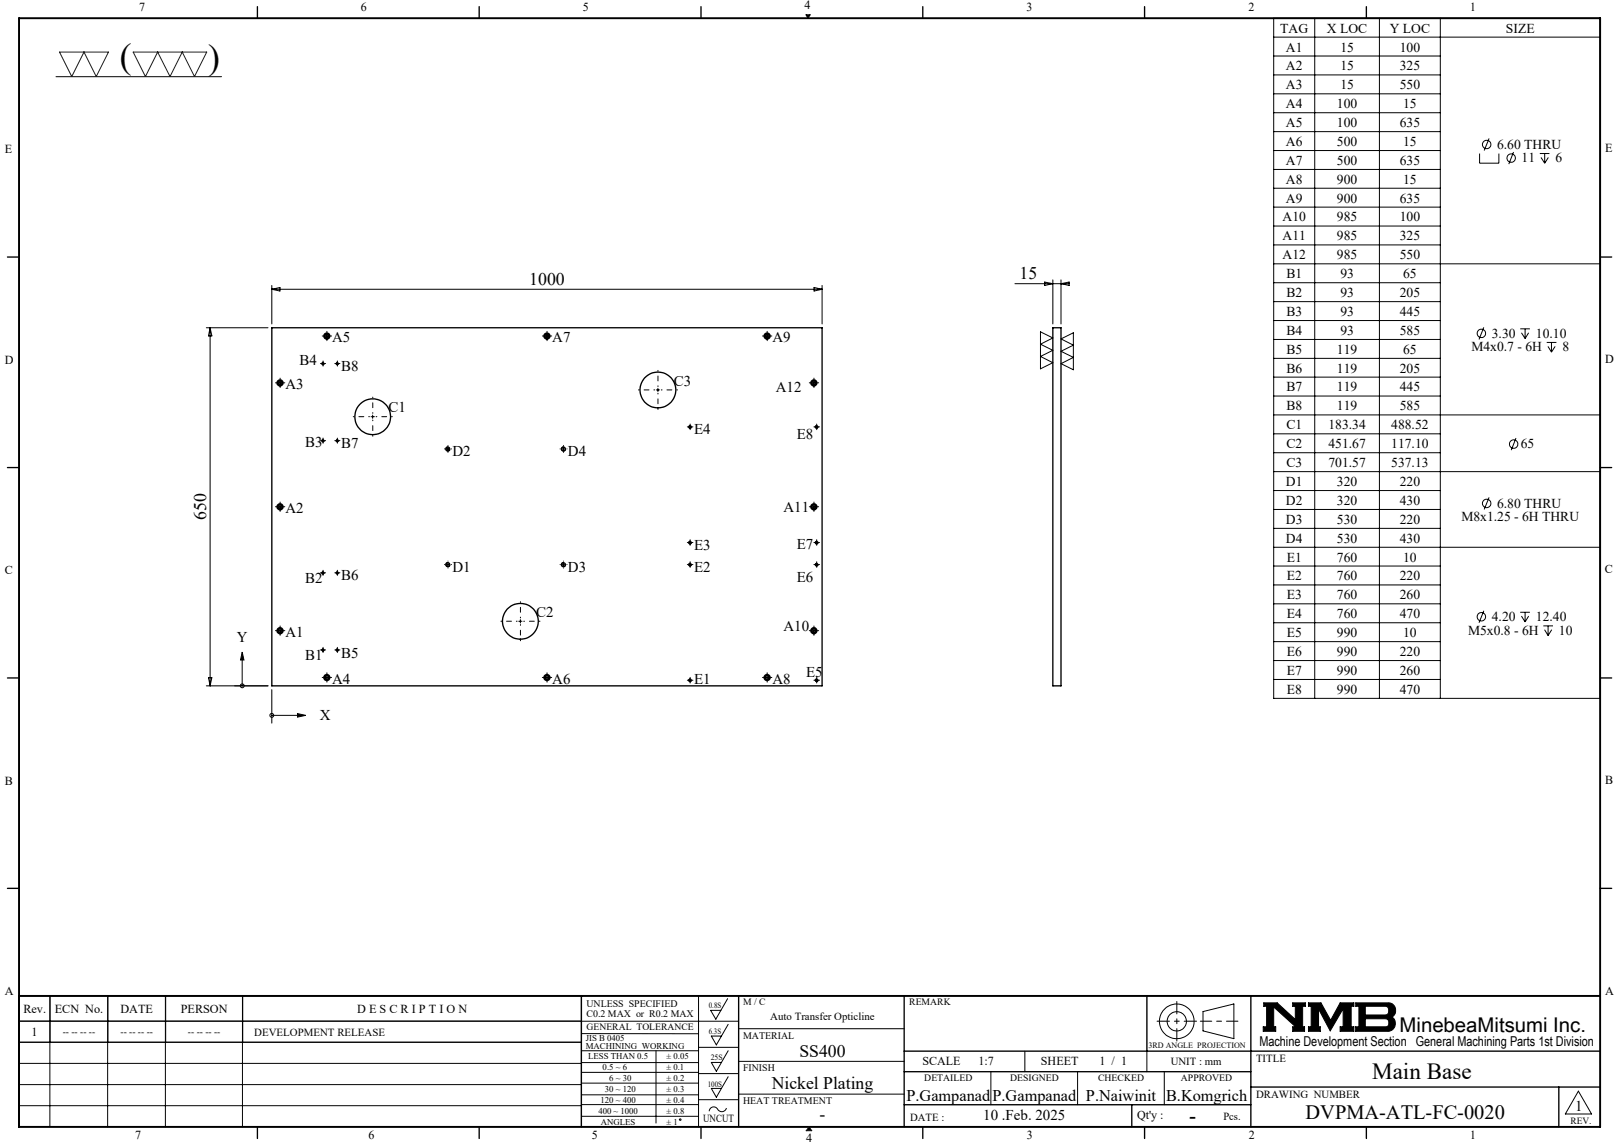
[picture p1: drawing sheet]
<svg xmlns="http://www.w3.org/2000/svg" width="420mm" height="297mm" viewBox="0 0 420 297" stroke-linecap="round" stroke-linejoin="round" font-family="sans-serif">
<g fill="none" stroke="#000" stroke-width=".26">
<path d="M14.5 19.9h43M209.2 3.8h1.1l-.6 .9zM330.6 4.7h84.8v176.4h-84.8zM330.6 14.5h43.3M330.6 19.4h43.3M330.6 9.6h84.8M341.3 4.7v176.4M358.1 4.7v176.4M373.9 4.7v176.4M330.6 24.3h43.3M330.6 29.2h43.3M330.6 34.1h43.3"/>
<path d="M330.6 39h43.3M384.1 39.8v2.5h5v-2.5M386.5 35.9l-1.2 3.1M392.9 39.4l-1.2 3.2M399.7 39.8h2.5M401 39.8v2.5M330.6 44h43.3M330.6 48.8h43.3M330.6 53.7h43.3M330.6 58.6h43.3M400 40.8l1 1.5M401.9 40.8l-.9 1.5"/>
<path d="M70.6 74v10M70.6 75h142.8M70.6 75l2.1-.4v.9zM211.3 74.6l2.1 .4-2.1 .5zM213.4 74v10M263.5 73.6h14M271.2 73.2l2.1 .4-2.1 .4zM273.3 72.6v11.4M275.4 72.6v11.4M275.4 73.6l2.1-.4v.8zM330.6 63.5h43.3M330.6 68.4h84.8"/>
<path d="M330.6 73.3h43.3M330.6 78.2h43.3M53.6 85h16M54.5 85v92.9M54.5 85l.5 2.1h-.9zM72.3 99.3h.8M72.7 98.9v.9M83.4 94.3h.9M83.9 93.9v.9M83.9 94a.28 .28 0 0 0-.3 .2 .28 .28 0 0 0 .1 .4 .28 .28 0 0 0 .4-.2M84.4 87.2h.9M84.8 86.7v.9"/>
<path d="M87.1 94.3h.9M87.6 93.9v.9M87.6 94a.3 .3 0 0 0-.3 .3 .3 .3 0 0 0 .2 .3 .3 .3 0 0 0 .3-.2M141.6 87.2h.8M142 86.7v.9M198.7 87.2h.9M199.1 86.7v.9M210.9 99.3h.8M211.3 98.9v.9M270.1 86.1l3.2 1.6-3.2 1.6 3.2 1.6-3.2 1.6 3.2 1.6-3.2 1.6zM275.4 87.9l3.2-1.6v9.6l-3.2-1.6 3.2-1.6-3.2-1.6 3.2-1.6zM330.6 83.1h43.3"/>
<path d="M330.6 88h43.3M330.6 93h43.3M330.6 97.8h43.3M385.2 84.9l-1.3 3.1M394.6 85.3h2.5M394.9 86.3l1 1.5M395.9 85.3v2.5M396.8 86.3l-.9 1.5M401.5 88.8h2.5M401.8 89.8l.9 1.5M402.7 88.8v2.5M403.7 89.8l-1 1.5"/>
<path d="M83.4 114.3h.9M83.9 113.9v.9M83.9 114a.28 .28 0 0 0-.3 .2 .28 .28 0 0 0 .1 .4 .28 .28 0 0 0 .4-.2M87.1 114.3h.9M87.6 113.9v.9M87.6 114a.3 .3 0 0 0-.3 .3 .3 .3 0 0 0 .2 .3 .3 .3 0 0 0 .3-.2M96.3 108.1h.9M96.7 107.7v.8M115.9 116.4h.8M116.3 116v.9M116.4 115.9a.57 .57 0 0 0-.7 .4 .57 .57 0 0 0 .4 .7 .57 .57 0 0 0 .7-.4M145.8 116.4h.9"/>
<path d="M146.3 116v.9M146.4 115.9a.58 .58 0 0 0-.7 .4 .58 .58 0 0 0 .4 .7 .58 .58 0 0 0 .7-.4M170.4 101.1h.8M170.8 100.7v.9M178.7 110.7h.9M179.1 110.3v.9M179.2 110.4a.35 .35 0 0 0-.4 .3 .35 .35 0 0 0 .2 .4 .35 .35 0 0 0 .5-.3M211.6 110.7h.8M212 110.3v.9M212.1 110.4a.35 .35 0 0 0-.4 .3 .35 .35 0 0 0 .2 .4 .35 .35 0 0 0 .4-.3M330.6 102.7h43.3M330.6 107.6h84.8"/>
<path d="M330.6 112.5h43.3M330.6 117.4h43.3M393.5 113.6l-1.2 3.2M72.3 131.5h.8M72.7 131v.9M210.9 131.5h.8M211.3 131v.9M330.6 122.3h84.8M330.6 127.2h43.3M330.6 132.1h43.3M330.6 137.1h43.3M386.5 129l-1.2 3.1"/>
<path d="M83.4 148.6h.9M83.9 148.2v.8M83.9 148.3a.28 .28 0 0 0-.3 .2 .28 .28 0 0 0 .1 .4 .28 .28 0 0 0 .4-.2M87.1 148.6h.9M87.6 148.2v.8M87.6 148.3a.29 .29 0 0 0-.3 .3 .29 .29 0 0 0 .2 .3 .29 .29 0 0 0 .3-.2M115.9 146.5h.8M116.3 146v.9M116.4 145.9a.57 .57 0 0 0-.7 .4 .57 .57 0 0 0 .4 .7 .57 .57 0 0 0 .7-.4M145.8 146.5h.9M146.3 146v.9M146.4 145.9a.58 .58 0 0 0-.7 .4 .58 .58 0 0 0 .4 .7 .58 .58 0 0 0 .7-.4"/>
<path d="M178.7 146.5h.9M178.7 140.8h.9M179.1 140.3v.9M179.1 146v.9M179.2 146.1a.36 .36 0 0 0-.4 .3 .36 .36 0 0 0 .2 .4 .36 .36 0 0 0 .5-.3M179.2 140.4a.36 .36 0 0 0-.4 .3 .36 .36 0 0 0 .2 .4 .36 .36 0 0 0 .5-.3M211.6 146.5h.8M211.6 140.8h.8M212 140.3v.9M212 146v.9M212.1 146.1a.36 .36 0 0 0-.5 .3 .36 .36 0 0 0 .3 .4 .36 .36 0 0 0 .4-.3M212.1 140.4a.36 .36 0 0 0-.5 .3 .36 .36 0 0 0 .3 .4 .36 .36 0 0 0 .4-.3"/>
<path d="M330.6 142h84.8M330.6 146.8h43.3M330.6 151.7h43.3M330.6 156.6h43.3M385.2 158.4l-1.3 3.1M394.6 158.8h2.5M394.9 159.8l1 1.5M395.9 158.8v2.5M396.8 159.8l-.9 1.5M53.6 177.9h16M54.1 175.8h.9l-.5 2.1zM62.9 169.1l.4 2.1h-.9z"/>
<path d="M62.9 171.2v6.7M70.6 178.9v8.7M72.3 163.6h.8M72.7 163.2v.8M83.4 168.6h.9M83.9 168.2v.8M83.9 168.3a.28 .28 0 0 0-.3 .2 .28 .28 0 0 0 .2 .4 .28 .28 0 0 0 .3-.2M84.4 175.8h.9M84.8 175.3v.9M87.1 168.6h.9M87.6 168.2v.8M87.6 168.3a.29 .29 0 0 0-.3 .3 .29 .29 0 0 0 .2 .3 .29 .29 0 0 0 .3-.2"/>
<path d="M134.7 161.1h.8M135.1 160.7v.9M141.6 175.8h.8M142 175.3v.9M178.7 176.5h.9M179.1 176v.9M179.2 176.1a.36 .36 0 0 0-.4 .2 .36 .36 0 0 0 .2 .5 .36 .36 0 0 0 .5-.2M198.7 175.8h.9M199.1 175.3v.9M210.9 163.6h.8M211.3 163.2v.8M211.6 176.5h.8"/>
<path d="M212 176v.9M212.1 176.1a.36 .36 0 0 0-.5 .2 .36 .36 0 0 0 .3 .5 .36 .36 0 0 0 .4-.2M330.6 161.5h43.3M330.6 166.4h43.3M330.6 171.3h43.3M330.6 176.2h43.3M400.6 162.3h2.5M400.9 163.3l.9 1.5M401.8 162.3v2.5M402.8 163.3l-1 1.5M70.6 185.6h6.6M77.2 185.1l2.1 .5-2.1 .4z"/>
<path d="M13 258.3l-.1 34M27.9 258.3v34M28 258.3v12M42.9 258.3v34M43 258.3v12M62.9 258.3v34M63 258.3v12M181.3 258.3v34M188.9 259l-3.1 5.4-1.3-2.3h2.6M4.9 264.9h186.8M4.9 275.8h146M5 270.3v-12h146l-.1 34"/>
<path d="M5 264.9h146M150.9 278.2h30.4M150.9 275.6h30.4M150.9 272.6h30.4M150.9 268.1h30.4M151 270.3l-146.1 .1M170.3 272.6v18.7M181.3 271.7h10.4M181.3 278.5h10.4M189 272.6l-3.1 5.3-1.3-2.3h2.7M189 279.3l-3.1 5.3-1.3-2.3h2.7M189 265.7l-3.1 5.3-1.3-2.3h2.7"/>
<path d="M191.7 266.8h43M191.7 275.3h43M257.2 278v8.6M266 272.7v5.3M279.7 278v8.6M297.7 272.7v5.3M302.2 278v8.6M312.3 262.4l8-2v9l-8-2zM328 260.1h3.5l4.7 4.3v-3.4h-.6v-.9h3.2v.9h-.7v5.3h.5v1.2h-3v-1.2h.7l-5.7-5.1v5.1h.6v1.2h-3.3v-1.2h.9v-5.3h-.8zM339.7 260.1h3.2l2.5 4.6 2.5-4.6h3.5v.9h-.7v5.3h.7v1.2h-3.5v-1.2h.8v-4.6l-3.4 5.7-3-5.7v4.6h.4v1.2h-3v-1.2h.7v-5.3h-.7zM351.9 260.1h8.4a1.97 1.97 0 0 1 1.9 1.5 1.97 1.97 0 0 1-.9 2.2 2.03 2.03 0 0 1 .8 2.2 2.03 2.03 0 0 1-1.8 1.5h-8.4v-1.2h.8v-5.3h-.8zM354.4 261h5.4l.6 .5v1.2l-.4 .5-.3 .1h-5.3z"/>
<path d="M354.4 264.3h5.4l.6 .4 .1 1-.2 .4-.4 .2h-5.5zM4.9 281.3h146M4.9 286.8h146M150.9 280.9h30.4M150.9 286.5h30.4M150.9 284h30.4M150.9 289.6h30.4M181.3 285.3h10.4M188.6 287.4a1.29 1.29 0 0 1-1.2 1 1.29 1.29 0 0 1-1.3-.9 1.14 1.14 0 0 0-1.3-.3 1.14 1.14 0 0 0-.7 1.1M191.7 283.8h43M210 292.3l.7 1M409.7 283l3.4 6h-6.8z"/>
<circle cx="385.9" cy="37.5" r="1.09"/>
<circle cx="392.3" cy="41" r="1.1"/>
<circle cx="384.5" cy="86.5" r="1.09"/>
<circle cx="392.9" cy="115.2" r="1.1"/>
<circle cx="385.9" cy="130.6" r="1.09"/>
<circle cx="384.5" cy="160" r="1.09"/>
<circle cx="62.9" cy="177.9" r=".5"/>
<circle cx="70.5" cy="185.6" r=".5"/>
<circle cx="305.5" cy="264.9" r="2.51"/>
<circle cx="305.5" cy="264.9" r="4.5"/>
<circle cx="176.6" cy="290.4" r=".2"/>
</g>
<path d="M311.6 264.9h9.7" fill="none" stroke="#000" stroke-width=".26" stroke-dasharray="15.2 1.3 1.3 1.3" stroke-dashoffset="12.3"/>
<path d="M305.5 259.8v10.2M300.4 264.9h10.2" fill="none" stroke="#000" stroke-width=".26" stroke-dasharray="15.2 1.3 1.3 1.3" stroke-dashoffset="12"/>
<g fill="none" stroke="#000" stroke-width=".35">
<path d="M66.8 1.7v3M124.4 1.7v3M182 1.7v3M239.5 1.7v3M297.1 1.7v3M354.7 1.7v3M1.9 66.7h3M415.4 66.7h3M70.6 85h142.8v92.9h-142.8zM273.3 85h2.1v92.9h-2.1zM1.9 121.3h3M415.4 121.3h3"/>
<path d="M1.9 175.9h3M415.4 175.9h3M1.9 230.4h3M415.4 230.4h3M150.9 258.3v34M191.7 258.3v34M234.7 258.3v34M297.7 258.3v14.4M324.7 258.3v34M234.7 272.7h180.7M234.7 278h90M66.8 292.3v3"/>
<path d="M124.4 292.3v3M182 292.3v3M234.7 286.6h90M239.5 292.3v3M293.8 286.6v5.7M297.1 292.3v3M324.7 282h90.7M354.7 292.3v3M404.6 282v10.3"/>
<circle cx="72.7" cy="99.3" r=".8"/>
<circle cx="72.7" cy="99.3" r=".48"/>
<circle cx="83.9" cy="94.3" r=".23"/>
<circle cx="84.8" cy="87.2" r=".48"/>
<circle cx="84.8" cy="87.2" r=".78"/>
<circle cx="87.6" cy="94.3" r=".23"/>
<circle cx="142" cy="87.2" r=".79"/>
<circle cx="142" cy="87.2" r=".48"/>
<circle cx="199.1" cy="87.2" r=".79"/>
<circle cx="199.1" cy="87.2" r=".48"/>
<circle cx="211.3" cy="99.3" r=".8"/>
<circle cx="211.3" cy="99.3" r=".48"/>
<circle cx="83.9" cy="114.3" r=".23"/>
<circle cx="87.6" cy="114.3" r=".23"/>
<circle cx="96.7" cy="108.1" r="4.6"/>
<circle cx="116.3" cy="116.5" r=".48"/>
<circle cx="146.3" cy="116.5" r=".49"/>
<circle cx="170.8" cy="101.2" r="4.6"/>
<circle cx="179.1" cy="110.8" r=".3"/>
<circle cx="212" cy="110.7" r=".31"/>
<circle cx="72.7" cy="131.5" r=".8"/>
<circle cx="72.7" cy="131.5" r=".48"/>
<circle cx="211.3" cy="131.5" r=".8"/>
<circle cx="211.3" cy="131.5" r=".48"/>
<circle cx="83.9" cy="148.6" r=".23"/>
<circle cx="87.6" cy="148.6" r=".23"/>
<circle cx="116.3" cy="146.5" r=".48"/>
<circle cx="146.3" cy="146.4" r=".49"/>
<circle cx="179.1" cy="146.5" r=".29"/>
<circle cx="179.1" cy="140.7" r=".29"/>
<circle cx="212" cy="146.5" r=".3"/>
<circle cx="212" cy="140.7" r=".3"/>
<circle cx="72.7" cy="163.6" r=".79"/>
<circle cx="72.7" cy="163.6" r=".47"/>
<circle cx="83.9" cy="168.6" r=".23"/>
<circle cx="84.8" cy="175.8" r=".78"/>
<circle cx="84.8" cy="175.7" r=".47"/>
<circle cx="87.6" cy="168.6" r=".23"/>
<circle cx="135.1" cy="161.2" r="4.6"/>
<circle cx="142" cy="175.7" r=".79"/>
<circle cx="142" cy="175.7" r=".47"/>
<circle cx="179.1" cy="176.5" r=".3"/>
<circle cx="199.1" cy="175.7" r=".79"/>
<circle cx="199.1" cy="175.7" r=".47"/>
<circle cx="211.3" cy="163.6" r=".79"/>
<circle cx="211.3" cy="163.6" r=".47"/>
<circle cx="212" cy="176.5" r=".31"/>
</g>
<path d="M4.9 4.7h410.5v287.6h-410.5zM4.9 258.3h410.5" fill="none" stroke="#000" stroke-width=".5"/>
<path d="M210 292.3l-.7 1h1.4" fill="none" stroke="#00f" stroke-width=".26"/>
<g fill="#000">
<path d="M210 292.3l.7 1h-1.4z"/>
<path d="M209.2 3.8l.5 .9 .6-.9zM328 260.1v.9h.8v5.3h-.9v1.2h3.3v-1.2h-.6v-5.1l5.7 5.1h-.7v1.2h3v-1.2h-.5v-5.3h.7v-.9h-3.2v.9h.6v3.4l-4.7-4.3zM351.9 260.1v.9h.8v5.3h-.8v1.2h8.6l.7-.2 .6-.5 .4-.8v-.8l-.3-.8-.6-.6 .8-.8 .2-1.3-.5-.9-.5-.5-.6-.2zM354.4 264.3h5.4l.6 .4 .1 1-.6 .6h-5.5zM354.4 261l5.5 .1 .5 .5v1.1l-.3 .5-.3 .1h-5.4zM339.7 260.1v.9h.7v5.3h-.7v1.2h3v-1.2h-.4v-4.6l3 5.7 3.4-5.7v4.6h-.8v1.2h3.5v-1.2h-.7v-5.3h.7v-.9h-3.5l-2.5 4.6-2.5-4.6z" fill-rule="evenodd"/>
</g>
<path d="M15.5 13.5h12.7l-3.2 6.4-3.2-6.4-3.2 6.4zM34.6 13.5h19.1l-3.2 6.4-3.2-6.4-3.2 6.4-3.2-6.4-3.2 6.4z" fill="none" stroke="#191924" stroke-width=".26"/>
<g fill="none" stroke="#000" stroke-width=".26" stroke-dasharray="15.2 1.3 1.3 1.3">
<path d="M71.9 99.3h-.4M72.7 98.4v-.3M73.6 99.3h.3M83.4 94.3h-.2M83.9 93.9v-.3M83.9 94.7v.3M84 87.2h-.4M84.3 94.3h.2M84.9 86.3v-.4M84.9 88v.4M85.7 87.2h.4M87.1 94.3h-.2"/>
<path d="M87.6 93.9v-.3M87.6 94.7v.3M88 94.3h.2M141.1 87.2h-.3M142 86.3v-.4M142 88v.4M142.9 87.2h.3M198.3 87.2h-.4M199.1 86.3v-.4M199.1 88v.4M200 87.2h.4M210.4 99.3h-.3"/>
<path d="M211.3 98.4v-.3M212.1 99.3h.4M72.7 100.2v.3M83.4 114.3h-.2M83.9 113.9v-.3M83.9 114.7v.3M84.3 114.3h.2M87.1 114.3h-.2M87.6 113.9v-.3M87.6 114.7v.3M88 114.3h.2M115.4 116.4h.1"/>
<path d="M116.3 115.6v-.1M116.3 117.3v.1M117.1 116.4h.1M145.4 116.4h.1M146.3 115.6v-.1M146.3 117.3v.1M147.1 116.4h.1M178.7 110.7h-.3M179.1 110.3v-.3M179.1 111.2v.3M179.6 110.7h.3M211.3 100.2v.3"/>
<path d="M211.6 110.7h-.3M212 110.3v-.3M212 111.2v.3M212.4 110.7h.3M71.9 131.4h-.4M72.7 130.6v-.4M72.7 132.3v.4M73.6 131.4h.3M210.4 131.4h-.3M211.3 130.6v-.4M211.3 132.3v.4M212.1 131.4h.4"/>
<path d="M83.4 148.6h-.2M83.9 148.2v-.3M83.9 149v.2M84.3 148.6h.2M87.1 148.6h-.2M87.6 148.2v-.3M87.6 149v.2M88 148.6h.2M115.4 146.4h.1M116.3 145.6v-.1M116.3 147.3v.1M117.1 146.4h.1"/>
<path d="M145.4 146.4h.1M146.3 145.6v-.1M146.3 147.3v.1M147.1 146.4h.1M178.7 146.4h-.3M178.7 140.7h-.3M179.1 146v-.3M179.1 146.9v.3M179.1 140.3v-.3M179.1 141.2v.3M179.6 146.4h.3M179.6 140.7h.3"/>
<path d="M211.6 146.4h-.3M211.6 140.7h-.3M212 146v-.3M212 146.9v.3M212 140.3v-.3M212 141.2v.3M212.4 146.4h.3M212.4 140.7h.3M71.9 163.6h-.4M72.7 162.7v-.3M72.7 164.4v.4M73.6 163.6h.3"/>
<path d="M83.4 168.6h-.2M83.9 168.2v-.3M83.9 169v.2M84 175.7h-.4M84.3 168.6h.2M84.9 174.9v-.4M84.9 176.6v.3M85.7 175.7h.4M87.1 168.6h-.2M87.6 168.2v-.3M87.6 169v.2M88 168.6h.2"/>
<path d="M141.1 175.7h-.3M142 174.9v-.4M142 176.6v.3M142.9 175.7h.3M178.7 176.4h-.3M179.1 176v-.3M179.1 176.9v.3M179.6 176.4h.3M198.3 175.7h-.4M199.1 174.9v-.4M199.1 176.6v.3M200 175.7h.4"/>
<path d="M210.4 163.6h-.3M211.3 162.7v-.3M211.3 164.4v.4M211.6 176.4h-.3M212 176v-.3M212 176.9v.3M212.1 163.6h.4M212.4 176.4h.3"/>
</g>
<path d="M95.9 108.1h-4.2M96.8 107.2v-4.2M96.8 108.9v4.3M97.6 108.1h4.2M169.9 101.1h-4.2M170.8 100.3v-4.2M170.8 102v4.2M171.7 101.1h4.2M134.2 161.1h-4.2M135.1 160.3v-4.2M135.1 162v4.2M136 161.1h4.2" fill="none" stroke="#000" stroke-width=".26" stroke-dasharray="15.2 1.3 1.3 1.3" stroke-dashoffset="15"/>
<path d="M77.2 185.1l2.1 .5-2.1 .4zM62.9 169.1l.4 2.1h-.9z" fill="#000"/>
<g font-size="9.2">
<text x="31.1" y="17.7">(</text>
<text x="54" y="17.8">)</text>
</g>
<text font-size="6" x="356.2" y="280">Main Base</text>
<g font-size="5.3">
<text x="363.3" y="267.7">MinebeaMitsumi Inc.</text>
<text x="338.9" y="290.4">DVPMA-ATL-FC-0020</text>
</g>
<text font-size="4.9" x="308.8" y="290.9">-</text>
<g font-size="4.6">
<text x="137.4" y="73.9">1000</text>
<text x="264.6" y="72.5">15</text>
<text x="53.5" y="134.9" transform="rotate(-90 53.5 134.9)">650</text>
<text x="207.5" y="274.1">SS400</text>
<text x="200.3" y="282.4">Nickel Plating</text>
<text x="212.8" y="290.6">-</text>
</g>
<g font-size="4.2">
<text x="235.3" y="285.5">P.Gampanad</text>
<text x="257.6" y="285.5">P.Gampanad</text>
<text x="281.9" y="285.5">P.Naiwinit</text>
<text x="302.7" y="285.5">B.Komgrich</text>
</g>
<g font-size="3.9">
<text x="86.2" y="88.7">A5</text>
<text x="143.4" y="88.8">A7</text>
<text x="200.5" y="88.8">A9</text>
<text x="77.8" y="94.6">B4</text>
<text x="74.1" y="100.9">A3</text>
<text x="88.5" y="96.3">B8</text>
<text x="174.9" y="100">C3</text>
<text x="201.4" y="101.7">A12</text>
<text x="100.9" y="106.9">C1</text>
<text x="180.2" y="112.7">E4</text>
<text x="206.8" y="113.8">E8</text>
<text x="79.2" y="115.9">B3</text>
<text x="88.5" y="116.3">B7</text>
<text x="117.4" y="118.2">D2</text>
<text x="147.4" y="118.2">D4</text>
<text x="74.1" y="133">A2</text>
<text x="203.4" y="132.7">A11</text>
<text x="180.2" y="142.7">E3</text>
<text x="206.8" y="142.5">E7</text>
<text x="117.4" y="148.2">D1</text>
<text x="147.4" y="148.2">D3</text>
<text x="180.2" y="148.4">E2</text>
<text x="79.2" y="151.1">B2</text>
<text x="88.5" y="150.6">B6</text>
<text x="206.8" y="150.8">E6</text>
<text x="139.2" y="160">C2</text>
<text x="61.5" y="166.6">Y</text>
<text x="74.1" y="165.2">A1</text>
<text x="203.4" y="163.6">A10</text>
<text x="79.2" y="171.1">B1</text>
<text x="88.5" y="170.6">B5</text>
<text x="86.2" y="177.3">A4</text>
<text x="143.4" y="177.3">A6</text>
<text x="180.2" y="177.3">E1</text>
<text x="200.5" y="177.3">A8</text>
<text x="209.3" y="175.7">E5</text>
<text x="83" y="186.8">X</text>
<text x="255.2" y="290.6">10 .Feb. 2025</text>
<text x="408.9" y="288.2">1</text>
</g>
<g font-size="3.5">
<text x="332.3" y="8.4">TAG</text>
<text x="344.4" y="8.4">X LOC</text>
<text x="360.8" y="8.4">Y LOC</text>
<text x="390.9" y="8.4">SIZE</text>
<text x="333.8" y="13.4">A1</text>
<text x="347.9" y="13.4">15</text>
<text x="363.3" y="13.4">100</text>
<text x="333.8" y="18.2">A2</text>
<text x="333.8" y="23.1">A3</text>
<text x="347.9" y="23.1">15</text>
<text x="347.9" y="18.2">15</text>
<text x="363.3" y="18.2">325</text>
<text x="363.3" y="23.1">550</text>
<text x="333.8" y="28">A4</text>
<text x="347" y="28">100</text>
<text x="364.2" y="28">15</text>
<text x="333.8" y="32.9">A5</text>
<text x="347" y="32.9">100</text>
<text x="363.3" y="32.9">635</text>
<text x="333.8" y="37.8">A6</text>
<text x="347" y="37.8">500</text>
<text x="364.2" y="37.8">15</text>
<text x="388.6" y="38.6">6.60 THRU</text>
<text x="333.8" y="42.7">A7</text>
<text x="333.8" y="47.6">A8</text>
<text x="347" y="42.7">500</text>
<text x="347" y="47.6">900</text>
<text x="363.3" y="42.7">635</text>
<text x="364.2" y="47.6">15</text>
<text x="395" y="42.1">11</text>
<text x="403.8" y="42.1">6</text>
<text x="333.8" y="52.5">A9</text>
<text x="347" y="52.5">900</text>
<text x="363.3" y="52.5">635</text>
<text x="332.9" y="57.4">A10</text>
<text x="347" y="57.4">985</text>
<text x="363.3" y="57.4">100</text>
<text x="332.9" y="62.3">A11</text>
<text x="347" y="62.3">985</text>
<text x="363.3" y="62.3">325</text>
<text x="332.9" y="67.2">A12</text>
<text x="347" y="67.2">985</text>
<text x="363.3" y="67.2">550</text>
<text x="333.9" y="72.2">B1</text>
<text x="333.9" y="77">B2</text>
<text x="347.9" y="72.2">93</text>
<text x="347.9" y="77">93</text>
<text x="363.4" y="77">205</text>
<text x="364.2" y="72.2">65</text>
<text x="333.9" y="81.9">B3</text>
<text x="347.9" y="81.9">93</text>
<text x="363.4" y="81.9">445</text>
<text x="333.9" y="86.8">B4</text>
<text x="347.9" y="86.8">93</text>
<text x="363.4" y="86.8">585</text>
<text x="387.2" y="87.6">3.30</text>
<text x="398.7" y="87.6">10.10</text>
<text x="333.9" y="91.7">B5</text>
<text x="347" y="91.7">119</text>
<text x="364.2" y="91.7">65</text>
<text x="382" y="91.1">M4x0.7 - 6H</text>
<text x="405.6" y="91.1">8</text>
<text x="333.9" y="96.6">B6</text>
<text x="333.9" y="101.5">B7</text>
<text x="347" y="96.6">119</text>
<text x="347" y="101.5">119</text>
<text x="363.4" y="96.6">205</text>
<text x="363.4" y="101.5">445</text>
<text x="333.9" y="106.4">B8</text>
<text x="347" y="106.4">119</text>
<text x="363.4" y="106.4">585</text>
<text x="333.9" y="111.4">C1</text>
<text x="344.8" y="111.4">183.34</text>
<text x="361.1" y="111.4">488.52</text>
<text x="333.9" y="116.2">C2</text>
<text x="344.8" y="116.2">451.67</text>
<text x="361.1" y="116.2">117.10</text>
<text x="394.7" y="116.3">65</text>
<text x="333.9" y="121.1">C3</text>
<text x="344.8" y="121.1">701.57</text>
<text x="361.1" y="121.1">537.13</text>
<text x="333.8" y="130.9">D2</text>
<text x="333.8" y="126.1">D1</text>
<text x="347" y="130.9">320</text>
<text x="347" y="126.1">320</text>
<text x="363.3" y="130.9">430</text>
<text x="363.3" y="126.1">220</text>
<text x="388.6" y="131.7">6.80 THRU</text>
<text x="333.8" y="135.8">D3</text>
<text x="347" y="135.8">530</text>
<text x="363.3" y="135.8">220</text>
<text x="379.4" y="135.2">M8x1.25 - 6H THRU</text>
<text x="333.8" y="140.7">D4</text>
<text x="347" y="140.7">530</text>
<text x="363.3" y="140.7">430</text>
<text x="334" y="145.7">E1</text>
<text x="347" y="145.7">760</text>
<text x="364.2" y="145.7">10</text>
<text x="334" y="150.5">E2</text>
<text x="334" y="155.4">E3</text>
<text x="347" y="150.5">760</text>
<text x="347" y="155.4">760</text>
<text x="363.4" y="150.5">220</text>
<text x="363.4" y="155.4">260</text>
<text x="334" y="160.3">E4</text>
<text x="347" y="160.3">760</text>
<text x="363.4" y="160.3">470</text>
<text x="387.2" y="161.1">4.20</text>
<text x="398.7" y="161.1">12.40</text>
<text x="334" y="165.2">E5</text>
<text x="347" y="165.2">990</text>
<text x="364.2" y="165.2">10</text>
<text x="381.1" y="164.6">M5x0.8 - 6H</text>
<text x="404.7" y="164.6">10</text>
<text x="334" y="170.1">E6</text>
<text x="347" y="170.1">990</text>
<text x="363.4" y="170.1">220</text>
<text x="334" y="175">E7</text>
<text x="334" y="179.9">E8</text>
<text x="347" y="175">990</text>
<text x="347" y="179.9">990</text>
<text x="363.4" y="175">260</text>
<text x="363.4" y="179.9">470</text>
<text x="326.9" y="271.4">Machine Development Section General Machining Parts 1st Division</text>
</g>
<g font-size="3.2">
<text x="36.1" y="2.9">7</text>
<text x="93.7" y="2.8">6</text>
<text x="151.3" y="2.8">5</text>
<text x="208.8" y="2.2">4</text>
<text x="266.5" y="2.8">3</text>
<text x="324.1" y="2.8">2</text>
<text x="381.6" y="2.8">1</text>
<text x="1.3" y="39.8">E</text>
<text x="416.6" y="39.5">E</text>
<text x="1.3" y="94.3">D</text>
<text x="416.6" y="94.1">D</text>
<text x="1.3" y="148.9">C</text>
<text x="416.6" y="148.7">C</text>
<text x="1.3" y="203.6">B</text>
<text x="416.6" y="203.3">B</text>
<text x="416.6" y="258">A</text>
<text x="1.3" y="258.1">A</text>
<text x="6.1" y="262.7">Rev.</text>
<text x="14.2" y="262.7">ECN No.</text>
<text x="31.3" y="262.7">DATE</text>
<text x="46.9" y="262.7">PERSON</text>
<text x="92.7" y="262.7">D E S C R I P T I O N</text>
<text x="8.2" y="268.7">1</text>
<text x="239.4" y="276.2">SCALE</text>
<text x="254" y="276.2">1:7</text>
<text x="270.2" y="276.2">SHEET</text>
<text x="285.4" y="276.2">1 / 1</text>
<text x="295.2" y="290.1">Qt'y :</text>
<text x="35.1" y="295.5">7</text>
<text x="95.7" y="295.6">6</text>
<text x="153.6" y="295.6">5</text>
<text x="209.3" y="296.3">4</text>
<text x="266.6" y="295.6">3</text>
<text x="324.2" y="295.6">2</text>
<text x="381.6" y="295.6">1</text>
</g>
<g font-size="2.8">
<text x="66" y="268.6">DEVELOPMENT RELEASE</text>
<text x="199.9" y="264.5">Auto Transfer Opticline</text>
<text x="326" y="275.4">TITLE</text>
<text x="303.9" y="276.2">UNIT : mm</text>
<text x="326" y="284.7">DRAWING NUMBER</text>
<text x="182.5" y="291.2">UNCUT</text>
<text x="236.3" y="290.7">DATE :</text>
<text x="317.6" y="290.6">Pcs.</text>
</g>
<g font-size="2.6">
<text x="152.2" y="261.3">UNLESS SPECIFIED</text>
<text x="152.2" y="263.7">C0.2 MAX or R0.2 MAX</text>
<text x="192.9" y="269.4">MATERIAL</text>
<text x="192.9" y="277.7">FINISH</text>
<text x="192.9" y="286.3">HEAT TREATMENT</text>
</g>
<g font-size="2.5">
<text x="192.9" y="260.7">M / C</text>
<text x="236" y="260.7">REMARK</text>
<text x="16.3" y="268.5">-- -- -- --</text>
<text x="31.3" y="268.5">-- -- -- --</text>
<text x="48.8" y="268.5">-- -- -- --</text>
<text x="152.3" y="267.3">GENERAL TOLERANCE</text>
<text x="239.9" y="280.5">DETAILED</text>
<text x="262.2" y="280.5">DESIGNED</text>
<text x="285.1" y="280.5">CHECKED</text>
<text x="306.6" y="280.5">APPROVED</text>
<text x="407.7" y="291.5">REV.</text>
</g>
<g font-size="2.3">
<text x="152.1" y="270">JIS B 0405</text>
<text x="152.1" y="272.1">MACHINING WORKING</text>
<text x="152.7" y="274.6">LESS THAN 0.5</text>
<text x="173" y="274.6">± 0.05</text>
<text x="156.4" y="277.4">0.5 ~ 6</text>
<text x="158.1" y="280.3">6 ~ 30</text>
<text x="173" y="277.4">± 0.1</text>
<text x="173" y="280.3">± 0.2</text>
<text x="155.9" y="286">120 ~ 400</text>
<text x="157" y="283.2">30 ~ 120</text>
<text x="173" y="283.2">± 0.3</text>
<text x="173" y="286">± 0.4</text>
<text x="155.3" y="288.9">400 ~ 1000</text>
<text x="155.9" y="291.7">ANGLES</text>
<text x="173" y="288.9">± 0.8</text>
<text x="173" y="291.7">± 1</text>
</g>
<g font-size="2.1">
<text x="184" y="261.5">0.8S</text>
<text x="184" y="268.1">6.3S</text>
<text x="184.5" y="275">25S</text>
<text x="298.1" y="271.8">3RD ANGLE PROJECTION</text>
<text x="183.7" y="281.9">100S</text>
</g>
</svg>
